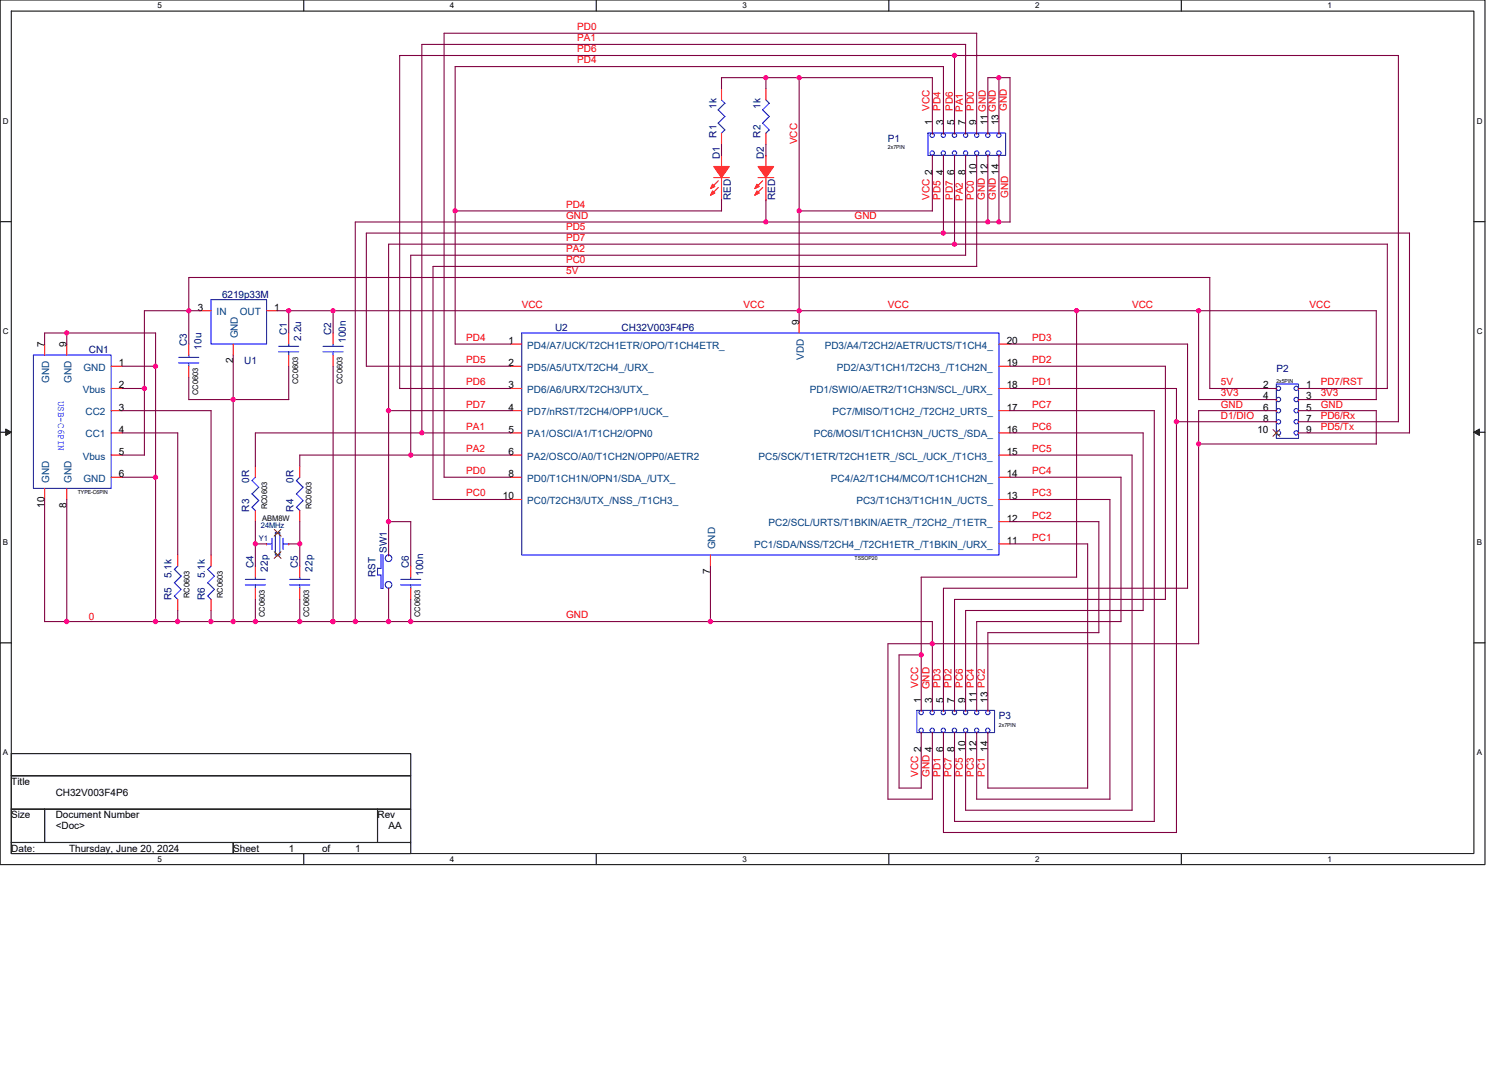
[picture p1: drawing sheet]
<svg xmlns="http://www.w3.org/2000/svg" width="297mm" height="210mm" viewBox="0 0 297 210" stroke-linecap="round" stroke-linejoin="round" font-family="sans-serif">
<path d="M0 0h292.3v170.2h-292.3zM2.2 2.2h287.9v165.8h-287.9z" fill="none" stroke="#000" stroke-width=".2"/>
<g fill="#fff">
<path d="M31 .2h.9v1.8h-.9z"/>
<path d="M31 168.2h.9v1.8h-.9z"/>
</g>
<path d="M59.8 0v2.2M59.8 168v2.2" fill="none" stroke="#000" stroke-width=".21"/>
<g fill="#fff">
<path d="M88.6 .2h.9v1.8h-.9z"/>
<path d="M88.6 168.2h.9v1.8h-.9z"/>
</g>
<path d="M117.4 0v2.2M117.4 168v2.2" fill="none" stroke="#000" stroke-width=".21"/>
<g fill="#fff">
<path d="M146.2 .2h.8v1.8h-.8z"/>
<path d="M146.2 168.2h.8v1.8h-.8z"/>
</g>
<path d="M175 0v2.2M175 168v2.2" fill="none" stroke="#000" stroke-width=".21"/>
<g fill="#fff">
<path d="M203.7 .2h.9v1.8h-.9z"/>
<path d="M203.7 168.2h.9v1.8h-.9z"/>
</g>
<path d="M232.5 0v2.2M232.5 168v2.2" fill="none" stroke="#000" stroke-width=".21"/>
<g fill="#fff">
<path d="M261.3 .2h.9v1.8h-.9z"/>
<path d="M261.3 168.2h.9v1.8h-.9z"/>
<path d="M.6 22.9h1.1v1.8h-1.1z"/>
<path d="M290.7 22.9h1.1v1.8h-1.1z"/>
<path d="M.6 64.3h1.1v1.8h-1.1z"/>
<path d="M290.7 64.3h1.1v1.8h-1.1z"/>
</g>
<path d="M0 43.6h2.2M290.1 43.6h2.2" fill="none" stroke="#000" stroke-width=".21"/>
<g fill="#fff">
<path d="M.6 105.8h1v1.7h-1z"/>
<path d="M290.7 105.8h1v1.7h-1z"/>
</g>
<path d="M0 85.1h2.2M290.1 85.1h2.2" fill="none" stroke="#000" stroke-width=".21"/>
<path d="M1.1 84.4l1.1 .7-1.1 .6zM290.1 85.1l1.1-.7v1.3z" fill="#000" stroke="#000" stroke-width=".2"/>
<g fill="#fff">
<path d="M.6 147.2h1v1.8h-1z"/>
<path d="M290.7 147.2h1v1.8h-1z"/>
</g>
<path d="M0 126.5h2.2M290.1 126.5h2.2M2.2 148.3h78.7v4.4h-78.7zM2.2 152.7h78.7v6.5h-78.7zM2.2 159.2h6.6v6.6h-6.6zM8.8 159.2h65.5v6.6h-65.5zM74.3 159.2h6.6v6.6h-6.6zM2.2 165.8h43.7v2.2h-43.7zM45.9 165.8h35v2.2h-35z" fill="none" stroke="#000" stroke-width=".21"/>
<g fill="none" stroke="#f00" stroke-width=".21">
<path d="M142 17.5v2.2M150.8 17.5v2.2M140.5 34.9h3.1M141.4 35.6l-1.3 1.3M141.4 36.9l-1.3 1.3M142 30.6h.1M142 39.3h.1M142 26.2v2.2M142 30.6v2.2M142 34.9v4.4M149.2 34.9h3.1M150.1 35.6l-1.3 1.3"/>
<path d="M150.1 36.9l-1.3 1.3M150.8 30.6h.1M150.8 39.3h.1M150.8 26.2v2.2M150.8 30.6v2.2M150.8 34.9v4.4M183.5 26.2h.1M183.5 30.6h.1M185.7 26.2h.1M185.7 30.6h.1M187.9 26.2h.1M187.9 30.6h.1"/>
<path d="M190.1 26.2h.1M190.1 30.6h.1M192.3 26.2h.1M192.3 30.6h.1M194.5 26.2h.1M194.5 30.6h.1M196.6 26.2h.1M196.6 30.6h.1M8.8 67.7v2.2M13.1 67.7v2.2M21.9 72.1h2.2M21.9 76.5h2.2"/>
<path d="M37.2 67.7v2.2M37.2 72.1v2.2M39.3 61.2h2.2M45.9 67.7v2.2M52.5 61.2h2.1M56.8 65.5v2.2M56.8 69.9v2.2M65.6 65.5v2.2M65.6 69.9v2.2M100.5 72.1h2.2M100.5 76.5h2.2M100.5 67.7h2.2"/>
<path d="M157.3 63.4v2.1M196.6 72.1h2.2M196.6 76.5h2.2M196.6 67.7h2.2M251.2 76.5h.1M251.2 78.6h.1M255.6 76.5h.1M255.6 78.6h.1M8.8 96.1v2.2M13.1 96.1v2.2M21.9 80.8h2.2M21.9 89.6h2.2"/>
<path d="M21.9 85.2h2.2M21.9 93.9h2.2M50.3 91.7v2.2M59 91.7v2.2M100.5 80.8h2.2M100.5 89.6h2.2M100.5 85.2h2.2M100.5 93.9h2.2M100.5 98.3h2.2M196.6 80.8h2.2M196.6 89.6h2.2M196.6 85.2h2.2"/>
<path d="M196.6 93.9h2.2M196.6 98.3h2.2M251.2 80.8h.1M251.2 83h.1M251.2 85.2h.1M255.6 80.8h.1M255.6 83h.1M255.6 85.2h.1M35 109.2v2.2M35 118v2.1M41.5 109.2v2.2M41.5 118v2.1"/>
<path d="M50.3 100.5v2.2M50.3 111.4v2.2M50.3 115.8v2.2M52.5 107h.1M54.6 109.2h.1M54.6 104.8h.1M56.8 107h.1M59 100.5v2.2M59 111.4v2.2M59 115.8v2.2M76.5 109.2h.1M76.5 115.8h.1"/>
<path d="M80.9 111.4v2.2M80.9 115.8v2.2M139.8 109.2v2.2M196.6 102.7h2.2M196.6 107h2.2M181.3 139.8h.1M183.5 139.8h.1M185.7 139.8h.1M187.9 139.8h.1M190.1 139.8h.1M192.3 139.8h.1M194.5 139.8h.1"/>
<path d="M181.3 144.2h.1M183.5 144.2h.1M185.7 144.2h.1M187.9 144.2h.1M190.1 144.2h.1M192.3 144.2h.1M194.5 144.2h.1"/>
</g>
<g fill="#f00" stroke="#f00" stroke-width=".21">
<path d="M140.5 32.8h3l-1.5 2.1z" fill-rule="evenodd"/>
<path d="M140.3 37.6l.4 .4-.9 .4z" fill-rule="evenodd"/>
<path d="M140.3 36.3l.4 .4-.9 .4z" fill-rule="evenodd"/>
<path d="M149.2 32.8h3.1l-1.5 2.1z" fill-rule="evenodd"/>
<path d="M149 37.6l.5 .4-.9 .4z" fill-rule="evenodd"/>
<path d="M149 36.3l.5 .4-.9 .4z" fill-rule="evenodd"/>
</g>
<g fill="none" stroke="#00f" stroke-width=".21">
<path d="M142 19.7l.7 .6M150.8 19.7l.6 .6-1.3 1.3M141.4 21.6l1.3 1.3M141.4 24.2l1.3 1.4M142.7 20.3l-1.4 1.3M142.7 22.9l-1.4 1.4M142.7 25.5l-.7 .7M150.1 21.6l1.3 1.3-1.3 1.4M150.1 24.2l1.3 1.4M151.4 25.5l-.7 .7M182.6 26.2h15.3v4.4h-15.3zM41.5 59h11v8.7h-11z"/>
<path d="M6.6 69.9h15.3v26.2h-15.3zM35.2 71.4h3.9M35.2 70.3h3.9M37.2 69.9v.5M37.2 71.4v.7M54.8 69.2h4M54.8 68.2h4M56.8 67.7v.5M56.8 69.2v.7M63.6 69.2h3.9M63.6 68.2h3.9M65.6 67.7v.5"/>
<path d="M65.6 69.2v.7M102.7 65.5h93.9v43.7h-93.9zM251.2 75.6h4.4v10.7h-4.4zM49.6 97.2l1.3 1.3-1.3 1.3M49.6 99.8l.7 .7M50.3 93.9l-.7 .7 1.3 1.3M50.9 95.9l-1.3 1.3M58.4 94.6l1.3 1.3M58.4 97.2l1.3 1.3M58.4 99.8l.6 .7M59 93.9l-.7 .7M59.7 95.9l-1.4 1.3"/>
<path d="M59.7 98.5l-1.4 1.3M34.3 112.1l1.4 1.3M34.3 114.7l1.4 1.3M34.3 117.3l.7 .7M35 111.4l-.7 .7M35.6 113.4l-1.3 1.3M35.6 116l-1.3 1.3M40.9 112.1l1.3 1.3-1.3 1.3M40.9 114.7l1.3 1.3-1.3 1.3M40.9 117.3l.7 .7M41.5 111.4l-.6 .7M48.3 115.1h3.9"/>
<path d="M48.3 114h3.9M50.3 113.6v.4M50.3 115.1v.7M52.4 107h1.1M53.5 105.9v2.2M55.1 104.8v4.4M55.1 104.8h-.9v4.4h.9M55.7 107h1.1M55.7 105.9v2.2M57 115.1h4M57 114h4M59 113.6v.4"/>
<path d="M59 115.1v.7M74.3 111.8v1.4l.7-.1-.1 2.7h.5M74.3 111.8h.7M75 111.8l-.1-2.6h.5v6.6M78.9 115.1h3.9M78.9 114h3.9M80.9 113.6v.4M80.9 115.1v.7M180.5 139.8h15.3v4.4h-15.3z"/>
<circle cx="183.5" cy="30.1" r=".43"/>
<circle cx="183.5" cy="26.6" r=".43"/>
<circle cx="185.7" cy="30.1" r=".43"/>
<circle cx="185.7" cy="26.6" r=".43"/>
<circle cx="187.9" cy="30.1" r=".43"/>
<circle cx="187.9" cy="26.6" r=".43"/>
<circle cx="190.1" cy="30.1" r=".43"/>
<circle cx="190.1" cy="26.6" r=".43"/>
<circle cx="192.2" cy="30.1" r=".43"/>
<circle cx="192.3" cy="26.6" r=".43"/>
<circle cx="194.4" cy="30.1" r=".43"/>
<circle cx="194.4" cy="26.6" r=".43"/>
<circle cx="196.6" cy="30.1" r=".43"/>
<circle cx="196.6" cy="26.6" r=".43"/>
<circle cx="251.7" cy="78.6" r=".43"/>
<circle cx="251.7" cy="76.4" r=".43"/>
<circle cx="255.2" cy="78.6" r=".43"/>
<circle cx="255.2" cy="76.4" r=".43"/>
<circle cx="251.7" cy="85.2" r=".43"/>
<circle cx="251.7" cy="80.8" r=".43"/>
<circle cx="251.7" cy="83" r=".43"/>
<circle cx="255.2" cy="80.8" r=".43"/>
<circle cx="255.2" cy="85.2" r=".43"/>
<circle cx="255.2" cy="83" r=".43"/>
<circle cx="76.5" cy="109.9" r=".65"/>
<circle cx="76.5" cy="115.1" r=".65"/>
<circle cx="181.3" cy="140.2" r=".43"/>
<circle cx="181.3" cy="143.7" r=".43"/>
<circle cx="183.5" cy="140.2" r=".43"/>
<circle cx="183.5" cy="143.7" r=".43"/>
<circle cx="185.7" cy="140.2" r=".43"/>
<circle cx="185.7" cy="143.7" r=".43"/>
<circle cx="187.9" cy="143.7" r=".43"/>
<circle cx="187.9" cy="140.2" r=".43"/>
<circle cx="190.1" cy="140.2" r=".43"/>
<circle cx="190.1" cy="143.7" r=".43"/>
<circle cx="192.3" cy="140.2" r=".43"/>
<circle cx="192.3" cy="143.7" r=".43"/>
<circle cx="194.4" cy="140.2" r=".43"/>
<circle cx="194.4" cy="143.7" r=".43"/>
</g>
<path d="M250.6 84.5l1.3 1.4M251.9 84.5l-1.3 1.4M54 108.6l1.3 1.3M54 104.2l1.3 1.3M55.3 108.6l-1.3 1.3M55.3 104.2l-1.3 1.3" fill="none" stroke="#804000" stroke-width=".2"/>
<g fill="none" stroke="#800040" stroke-width=".21">
<path d="M150.8 15.3v2.2M157.3 15.3v48.1M183.5 15.3v10.9M183.6 15.3h-41.6v2.2M187.9 10.9v15.3M190.1 8.7v17.5M190.1 8.7h-107.1v76.5M196.6 15.3v10.9M142 28.4v2.2M142 39.3v2.2M150.8 28.4v2.2M150.8 39.3v4.4"/>
<path d="M183.5 30.6v10.9M185.7 26.2v-13.1h-96.1v54.6h10.9M185.7 30.6v15.3M187.9 30.6v17.5M190.1 30.6v19.6M192.3 26.2v-19.7h-104.9v87.4M192.3 30.6v21.9M194.5 26.2v-10.9h4.3v28.4h-128.9v78.6M194.5 30.6v13.1M196.6 30.6v13.1M89.6 41.5h52.4M157.3 41.5h26.3"/>
<path d="M190.1 50.2h-109.2v39.4M192.3 52.4h-107.1v45.9M238.1 54.6v21.9h13.2M238.2 54.6h-201v13.1M273.1 48v28.5M273.1 48h-196.6v61.2M13.1 65.5v2.2M24.1 72.1h6.5M24.1 76.5h4.3M30.6 65.5v56.8M30.6 65.5h-21.8v2.2M39.4 61.2h-11v28.4h-4.3"/>
<path d="M45.9 69.9v52.4M54.6 61.2h216.3v17.5l-15.3-.1M56.8 72.1l.1 6.5-19.7 .1v-4.4M56.8 61.2v4.4M65.6 61.2v4.4M65.6 72.1v50.2M100.5 72.1h-28.4v-26.2h205.4l-.1 39.3M100.5 76.5h-21.8v-65.6h196.6v72.1M198.8 72.1h30.6v45.9h-41.5v21.8M198.8 76.5h32.8v87.4M198.8 67.7h35M211.9 61.2v52.4"/>
<path d="M233.8 67.7v48.1M235.9 61.2v17.4h15.4M255.6 76.5h17.5M8.8 98.3v24h174.8M13.1 98.3v24M24.1 85.2h10.9v24M24.1 80.8h17.5M24.1 93.9h6.5M41.5 80.8v28.4M76.5 80.8h24M85.2 98.3h15.3M87.4 93.9h13.1"/>
<path d="M100.5 85.2h-50.2v6.6M100.5 89.6h-41.5v2.2M198.8 85.2h26.2v35M198.8 80.8h28.4M198.8 89.6h24.1M198.8 93.9h21.9v28.4h-28.4v17.5M198.8 98.3h19.7v59h-26.2v-13.1M222.8 89.6v69.9M227.2 80.8v80.9M231.6 83h19.7M251.3 80.8h-15.4v45.9M255.6 80.8h15.3v6.6h-35"/>
<path d="M255.6 83h19.7M255.6 85.2h21.9M50.3 102.7v8.7M50.3 118v4.3M50.3 107h2.2M56.8 107h2.2M59 102.7v8.7M59 118v4.3M76.5 115.8v6.5M76.5 102.7h4.4v8.7M80.9 118v4.3M139.8 111.4v10.9"/>
<path d="M198.8 107h15.3v48.1M198.8 102.7h17.5M211.9 113.6h-30.6v26.2M216.3 102.7v21.8M233.8 115.8h-48.1v24M35 120.1v2.2M41.5 120.1v2.2M181.4 128.9h-4.4v26.2M183.5 122.3v17.5M216.3 124.5h-21.8v15.3M225 120.1h-34.9v19.7M236 126.7h-61.2v30.6h8.8"/>
<path d="M177 155.1h4.4M181.3 144.2v10.9M183.5 144.2v13.1M185.7 144.2v19.7M187.9 144.2v17.5l39.3-.1M190.1 159.4h32.8M190.1 144.2v15.3M194.5 144.2v10.9M194.5 155.1h19.6M185.7 163.8h45.9"/>
</g>
<g fill="#f0f" stroke="#f0f" stroke-width=".21">
<circle cx="37.2" cy="61.2" r=".43"/>
<circle cx="30.6" cy="122.3" r=".43"/>
<circle cx="28.4" cy="76.4" r=".43"/>
<circle cx="13.1" cy="122.3" r=".43"/>
<circle cx="35" cy="122.3" r=".43"/>
<circle cx="30.6" cy="72.1" r=".43"/>
<circle cx="30.6" cy="93.9" r=".43"/>
<circle cx="41.5" cy="122.3" r=".43"/>
<circle cx="50.3" cy="107" r=".43"/>
<circle cx="59" cy="107" r=".43"/>
<circle cx="45.9" cy="78.6" r=".43"/>
<circle cx="50.3" cy="122.3" r=".43"/>
<circle cx="45.9" cy="122.3" r=".43"/>
<circle cx="157.3" cy="61.2" r=".43"/>
<circle cx="56.8" cy="61.2" r=".43"/>
<circle cx="65.5" cy="122.3" r=".43"/>
<circle cx="59" cy="122.3" r=".43"/>
<circle cx="76.5" cy="102.7" r=".43"/>
<circle cx="65.5" cy="61.2" r=".43"/>
<circle cx="80.8" cy="122.3" r=".43"/>
<circle cx="157.3" cy="41.5" r=".43"/>
<circle cx="185.7" cy="45.9" r=".43"/>
<circle cx="89.6" cy="41.5" r=".43"/>
<circle cx="187.9" cy="48" r=".43"/>
<circle cx="76.5" cy="80.8" r=".43"/>
<circle cx="187.9" cy="10.9" r=".43"/>
<circle cx="80.8" cy="89.5" r=".43"/>
<circle cx="83" cy="85.2" r=".43"/>
<circle cx="196.6" cy="15.3" r=".43"/>
<circle cx="69.9" cy="122.3" r=".43"/>
<circle cx="76.5" cy="122.3" r=".43"/>
<circle cx="196.6" cy="43.7" r=".43"/>
<circle cx="231.6" cy="83" r=".43"/>
<circle cx="181.3" cy="128.9" r=".43"/>
<circle cx="211.9" cy="61.2" r=".43"/>
<circle cx="139.8" cy="122.3" r=".43"/>
<circle cx="183.5" cy="126.7" r=".43"/>
<circle cx="13.1" cy="65.5" r=".43"/>
<circle cx="235.9" cy="61.2" r=".43"/>
<circle cx="235.9" cy="87.4" r=".43"/>
<circle cx="194.4" cy="43.7" r=".43"/>
<circle cx="157.3" cy="15.3" r=".43"/>
<circle cx="150.7" cy="43.7" r=".43"/>
<circle cx="150.7" cy="15.3" r=".43"/>
</g>
<g font-size="2" fill="#f00">
<text x="113.6" y="5.9">PD0</text>
<text x="113.6" y="10.3">PD6</text>
<text x="113.6" y="8.1">PA1</text>
<text x="113.6" y="12.5">PD4</text>
<text x="182.9" y="21.8" transform="rotate(-90 182.9 21.8)">VCC</text>
<text x="185.1" y="21.8" transform="rotate(-90 185.1 21.8)">PD4</text>
<text x="187.5" y="21.8" transform="rotate(-90 187.5 21.8)">PD6</text>
<text x="189.5" y="22.1" transform="rotate(-90 189.5 22.1)">PA1</text>
<text x="191.7" y="21.8" transform="rotate(-90 191.7 21.8)">PD0</text>
<text x="196" y="22.1" transform="rotate(-90 196 22.1)">GND</text>
<text x="198.2" y="21.8" transform="rotate(-90 198.2 21.8)">GND</text>
<text x="156.9" y="28.4" transform="rotate(-90 156.9 28.4)">VCC</text>
<text x="111.4" y="40.9">PD4</text>
<text x="182.9" y="39.3" transform="rotate(-90 182.9 39.3)">VCC</text>
<text x="185.1" y="39.3" transform="rotate(-90 185.1 39.3)">PD5</text>
<text x="187.5" y="39.3" transform="rotate(-90 187.5 39.3)">PD7</text>
<text x="189.5" y="39.5" transform="rotate(-90 189.5 39.5)">PA2</text>
<text x="191.7" y="39.3" transform="rotate(-90 191.7 39.3)">PC0</text>
<text x="193.9" y="39.3" transform="rotate(-90 193.9 39.3)">GND</text>
<text x="196" y="39.3" transform="rotate(-90 196 39.3)">GND</text>
<text x="198.5" y="38.9" transform="rotate(-90 198.5 38.9)">GND</text>
<text x="111.4" y="43.1">GND</text>
<text x="111.4" y="45.2">PD5</text>
<text x="111.4" y="47.4">PD7</text>
<text x="168.2" y="43.1">GND</text>
<text x="111.4" y="54">5V</text>
<text x="111.4" y="51.8">PC0</text>
<text x="111.4" y="49.6">PA2</text>
<text x="102.7" y="60.5">VCC</text>
<text x="146.4" y="60.5">VCC</text>
<text x="174.8" y="60.5">VCC</text>
<text x="222.8" y="60.5">VCC</text>
<text x="257.8" y="60.5">VCC</text>
<text x="91.8" y="67.1">PD4</text>
<text x="91.8" y="71.5">PD5</text>
<text x="203.2" y="67.1">PD3</text>
<text x="203.2" y="71.5">PD2</text>
<text x="91.8" y="75.8">PD6</text>
<text x="203.2" y="75.8">PD1</text>
<text x="240.3" y="78">3V3</text>
<text x="240.3" y="75.8">5V</text>
<text x="260" y="75.8">PD7/RST</text>
<text x="260" y="78">3V3</text>
<text x="91.8" y="80.2">PD7</text>
<text x="203.2" y="80.2">PC7</text>
<text x="240.3" y="80.2">GND</text>
<text x="240.3" y="82.4">D1/DIO</text>
<text x="260" y="80.2">GND</text>
<text x="260" y="82.4">PD6/Rx</text>
<text x="91.8" y="84.6">PA1</text>
<text x="91.8" y="88.9">PA2</text>
<text x="203.2" y="84.6">PC6</text>
<text x="203.2" y="88.9">PC5</text>
<text x="260" y="84.6">PD5/Tx</text>
<text x="91.8" y="93.3">PD0</text>
<text x="203.2" y="93.3">PC4</text>
<text x="91.8" y="97.7">PC0</text>
<text x="203.2" y="97.7">PC3</text>
<text x="203.2" y="102">PC2</text>
<text x="203.2" y="106.4">PC1</text>
<text x="17.5" y="121.9">0</text>
<text x="111.4" y="121.7">GND</text>
<text x="180.8" y="135.4" transform="rotate(-90 180.8 135.4)">VCC</text>
<text x="182.9" y="135.7" transform="rotate(-90 182.9 135.7)">GND</text>
<text x="185.1" y="135.4" transform="rotate(-90 185.1 135.4)">PD3</text>
<text x="187.3" y="135.4" transform="rotate(-90 187.3 135.4)">PD2</text>
<text x="189.5" y="135.4" transform="rotate(-90 189.5 135.4)">PC6</text>
<text x="191.7" y="135.4" transform="rotate(-90 191.7 135.4)">PC4</text>
<text x="193.9" y="135.4" transform="rotate(-90 193.9 135.4)">PC2</text>
<text x="180.8" y="152.9" transform="rotate(-90 180.8 152.9)">VCC</text>
<text x="182.9" y="152.9" transform="rotate(-90 182.9 152.9)">GND</text>
<text x="185.1" y="152.9" transform="rotate(-90 185.1 152.9)">PD1</text>
<text x="187.3" y="152.9" transform="rotate(-90 187.3 152.9)">PC7</text>
<text x="189.5" y="152.9" transform="rotate(-90 189.5 152.9)">PC5</text>
<text x="191.7" y="152.9" transform="rotate(-90 191.7 152.9)">PC3</text>
<text x="193.9" y="152.9" transform="rotate(-90 193.9 152.9)">PC1</text>
</g>
<g font-size="2" fill="#000080">
<text x="141" y="21.4" transform="rotate(-90 141 21.4)">1k</text>
<text x="149.7" y="21.4" transform="rotate(-90 149.7 21.4)">1k</text>
<text x="141" y="27.1" transform="rotate(-90 141 27.1)">R1</text>
<text x="149.7" y="27.1" transform="rotate(-90 149.7 27.1)">R2</text>
<text x="174.8" y="28">P1</text>
<text x="141.7" y="31.2" transform="rotate(-90 141.7 31.2)">D1</text>
<text x="150.4" y="31.2" transform="rotate(-90 150.4 31.2)">D2</text>
<text x="143.8" y="39.3" transform="rotate(-90 143.8 39.3)">RED</text>
<text x="152.6" y="39.3" transform="rotate(-90 152.6 39.3)">RED</text>
<text x="43.7" y="58.6">6219p33M</text>
<text x="56.5" y="66" transform="rotate(-90 56.5 66)">C1</text>
<text x="65.2" y="66" transform="rotate(-90 65.2 66)">C2</text>
<text x="109.3" y="65.1">U2</text>
<text x="122.4" y="65.1">CH32V003F4P6</text>
<text x="17.5" y="69.5">CN1</text>
<text x="36.8" y="68.2" transform="rotate(-90 36.8 68.2)">C3</text>
<text x="39.6" y="68.8" transform="rotate(-90 39.6 68.8)">10u</text>
<text x="48.1" y="71.7">U1</text>
<text x="59.3" y="67.1" transform="rotate(-90 59.3 67.1)">2.2u</text>
<text x="68" y="67.5" transform="rotate(-90 68 67.5)">100n</text>
<text x="251.2" y="73.2">P2</text>
<text x="49" y="95" transform="rotate(-90 49 95)">0R</text>
<text x="57.8" y="95" transform="rotate(-90 57.8 95)">0R</text>
<text x="49" y="100.7" transform="rotate(-90 49 100.7)">R3</text>
<text x="57.8" y="100.7" transform="rotate(-90 57.8 100.7)">R4</text>
<text x="33.8" y="113.8" transform="rotate(-90 33.8 113.8)">5.1k</text>
<text x="40.3" y="113.8" transform="rotate(-90 40.3 113.8)">5.1k</text>
<text x="49.9" y="111.8" transform="rotate(-90 49.9 111.8)">C4</text>
<text x="52.7" y="112.5" transform="rotate(-90 52.7 112.5)">22p</text>
<text x="58.6" y="111.8" transform="rotate(-90 58.6 111.8)">C5</text>
<text x="61.5" y="112.5" transform="rotate(-90 61.5 112.5)">22p</text>
<text x="73.9" y="113.6" transform="rotate(-90 73.9 113.6)">RST</text>
<text x="76.1" y="108.8" transform="rotate(-90 76.1 108.8)">SW1</text>
<text x="80.5" y="111.8" transform="rotate(-90 80.5 111.8)">C6</text>
<text x="83.3" y="113.4" transform="rotate(-90 83.3 113.4)">100n</text>
<text x="33.8" y="118.2" transform="rotate(-90 33.8 118.2)">R5</text>
<text x="40.3" y="118.2" transform="rotate(-90 40.3 118.2)">R6</text>
<text x="196.6" y="141.6">P3</text>
</g>
<g font-size="2">
<text x="183.5" y="24.7" transform="rotate(-90 183.5 24.7)">1</text>
<text x="185.7" y="24.7" transform="rotate(-90 185.7 24.7)">3</text>
<text x="187.9" y="24.7" transform="rotate(-90 187.9 24.7)">5</text>
<text x="190.1" y="24.7" transform="rotate(-90 190.1 24.7)">7</text>
<text x="192.2" y="24.7" transform="rotate(-90 192.2 24.7)">9</text>
<text x="194.4" y="24.7" transform="rotate(-90 194.4 24.7)">11 GND</text>
<text x="196.6" y="24.7" transform="rotate(-90 196.6 24.7)">13</text>
<text x="183.5" y="34.4" transform="rotate(-90 183.5 34.4)">2</text>
<text x="185.7" y="34.4" transform="rotate(-90 185.7 34.4)">4</text>
<text x="187.9" y="34.4" transform="rotate(-90 187.9 34.4)">6</text>
<text x="190.1" y="34.4" transform="rotate(-90 190.1 34.4)">8</text>
<text x="192.2" y="34.4" transform="rotate(-90 192.2 34.4)">10</text>
<text x="194.4" y="34.4" transform="rotate(-90 194.4 34.4)">12</text>
<text x="196.6" y="34.4" transform="rotate(-90 196.6 34.4)">14</text>
<text x="38.9" y="61.1">3</text>
<text x="54" y="61.1">1</text>
<text x="157.3" y="64" transform="rotate(-90 157.3 64)">9</text>
<text x="8.8" y="68.4" transform="rotate(-90 8.8 68.4)">7</text>
<text x="13.1" y="68.4" transform="rotate(-90 13.1 68.4)">9</text>
<text x="45.9" y="71.5" transform="rotate(-90 45.9 71.5)">2</text>
<text x="100.1" y="67.7">1</text>
<text x="198.2" y="67.7">20</text>
<text x="23.4" y="72.1">1</text>
<text x="23.4" y="76.4">2</text>
<text x="100.1" y="72.1">2</text>
<text x="100.1" y="76.4">3</text>
<text x="198.2" y="72.1">19</text>
<text x="198.2" y="76.4">18</text>
<text x="248.6" y="76.4">2</text>
<text x="257.1" y="76.4">1</text>
<text x="23.4" y="80.8">3</text>
<text x="100.1" y="80.8">4</text>
<text x="198.2" y="80.8">17</text>
<text x="248.6" y="78.6">4</text>
<text x="248.6" y="80.8">6</text>
<text x="248.6" y="83">8</text>
<text x="257.1" y="78.6">3</text>
<text x="257.1" y="80.8">5</text>
<text x="257.1" y="83">7</text>
<text x="23.4" y="89.5">5</text>
<text x="23.4" y="85.2">4</text>
<text x="100.1" y="85.2">5</text>
<text x="100.1" y="89.5">6</text>
<text x="198.2" y="85.2">16</text>
<text x="198.2" y="89.5">15</text>
<text x="247.5" y="85.2">10</text>
<text x="257.1" y="85.2">9</text>
<text x="23.4" y="93.9">6</text>
<text x="100.1" y="93.9">8</text>
<text x="198.2" y="93.9">14</text>
<text x="8.8" y="99.9" transform="rotate(-90 8.8 99.9)">10</text>
<text x="13.1" y="99.9" transform="rotate(-90 13.1 99.9)">8</text>
<text x="99" y="98.3">10</text>
<text x="198.2" y="98.3">13</text>
<text x="198.2" y="102.6">12</text>
<text x="198.2" y="107">11</text>
<text x="139.8" y="113" transform="rotate(-90 139.8 113)">7</text>
<text x="181.3" y="138.3" transform="rotate(-90 181.3 138.3)">1</text>
<text x="183.5" y="138.3" transform="rotate(-90 183.5 138.3)">3</text>
<text x="185.7" y="138.3" transform="rotate(-90 185.7 138.3)">5</text>
<text x="187.9" y="138.3" transform="rotate(-90 187.9 138.3)">7</text>
<text x="190.1" y="138.3" transform="rotate(-90 190.1 138.3)">9</text>
<text x="192.2" y="138.3" transform="rotate(-90 192.2 138.3)">11</text>
<text x="194.4" y="138.3" transform="rotate(-90 194.4 138.3)">13</text>
<text x="181.3" y="148" transform="rotate(-90 181.3 148)">2</text>
<text x="183.5" y="148" transform="rotate(-90 183.5 148)">4</text>
<text x="185.7" y="148" transform="rotate(-90 185.7 148)">6</text>
<text x="187.9" y="148" transform="rotate(-90 187.9 148)">8</text>
<text x="190.1" y="148" transform="rotate(-90 190.1 148)">10</text>
<text x="192.2" y="148" transform="rotate(-90 192.2 148)">12</text>
<text x="194.4" y="148" transform="rotate(-90 194.4 148)">14</text>
<text x="2.2" y="154.5">Title</text>
<text x="2.2" y="161">Size</text>
<text x="11" y="161">Document Number</text>
<text x="11" y="156.7">CH32V003F4P6</text>
<text x="74.3" y="161">Rev</text>
<text x="2.2" y="167.6">Date:</text>
<text x="11" y="163.2">&lt;Doc&gt;</text>
<text x="13.6" y="167.6">Thursday, June 20, 2024</text>
<text x="45.9" y="167.6">Sheet</text>
<text x="56.8" y="167.6">1</text>
<text x="63.4" y="167.6">of</text>
<text x="69.9" y="167.6">1</text>
<text x="76.5" y="163.2">AA</text>
</g>
<g font-size="2" fill="#004080">
<text x="42.6" y="62">IN</text>
<text x="47.2" y="62">OUT</text>
<text x="46.8" y="66.6" transform="rotate(-90 46.8 66.6)">GND</text>
<text x="103.8" y="68.6">PD4/A7/UCK/T2CH1ETR/OPO/T1CH4ETR_</text>
<text x="158.2" y="70.8" transform="rotate(-90 158.2 70.8)">VDD</text>
<text x="162.3" y="68.6">PD3/A4/T2CH2/AETR/UCTS/T1CH4_</text>
<text x="9.7" y="75.4" transform="rotate(-90 9.7 75.4)">GND</text>
<text x="14.1" y="75.4" transform="rotate(-90 14.1 75.4)">GND</text>
<text x="16.3" y="77.3">Vbus</text>
<text x="16.4" y="73">GND</text>
<text x="103.8" y="73">PD5/A5/UTX/T2CH4_/URX_</text>
<text x="103.8" y="77.3">PD6/A6/URX/T2CH3/UTX_</text>
<text x="159.4" y="77.3">PD1/SWIO/AETR2/T1CH3N/SCL_/URX_</text>
<text x="164.7" y="73">PD2/A3/T1CH1/T2CH3_/T1CH2N_</text>
<text x="16.8" y="81.7">CC2</text>
<text x="103.8" y="81.7">PD7/nRST/T2CH4/OPP1/UCK_</text>
<text x="163.9" y="81.7">PC7/MISO/T1CH2_/T2CH2_URTS_</text>
<text x="16.8" y="86.1">CC1</text>
<text x="103.8" y="86.1">PA1/OSCI/A1/T1CH2/OPN0</text>
<text x="160.2" y="86.1">PC6/MOSI/T1CH1CH3N_/UCTS_/SDA_</text>
<text x="9.7" y="95" transform="rotate(-90 9.7 95)">GND</text>
<text x="14.1" y="95" transform="rotate(-90 14.1 95)">GND</text>
<text x="16.3" y="90.4">Vbus</text>
<text x="16.4" y="94.8">GND</text>
<text x="103.8" y="90.4">PA2/OSCO/A0/T1CH2N/OPP0/AETR2</text>
<text x="103.8" y="94.8">PD0/T1CH1N/OPN1/SDA_/UTX_</text>
<text x="149.3" y="90.4">PC5/SCK/T1ETR/T2CH1ETR_/SCL_/UCK_/T1CH3_</text>
<text x="163.6" y="94.8">PC4/A2/T1CH4/MCO/T1CH1CH2N_</text>
<text x="103.8" y="99.2">PC0/T2CH3/UTX_/NSS_/T1CH3_</text>
<text x="168.6" y="99.2">PC3/T1CH3/T1CH1N_/UCTS_</text>
<text x="148.4" y="107.9">PC1/SDA/NSS/T2CH4_/T2CH1ETR_/T1BKIN_/URX_</text>
<text x="151.3" y="103.5">PC2/SCL/URTS/T1BKIN/AETR_/T2CH2_/T1ETR_</text>
<text x="140.8" y="108.1" transform="rotate(-90 140.8 108.1)">GND</text>
</g>
<text font-size="2" fill="#00f" x="11.5" y="78.8" transform="rotate(90 11.5 78.8)">USB-C6PIN</text>
<g font-size="1.6">
<text x="31" y="1.7">5</text>
<text x="88.6" y="1.7">4</text>
<text x="146.2" y="1.7">3</text>
<text x="203.7" y="1.7">2</text>
<text x="261.3" y="1.7">1</text>
<text x=".6" y="24.3">D</text>
<text x="290.7" y="24.3">D</text>
<text x=".6" y="65.8">C</text>
<text x="290.7" y="65.8">C</text>
<text x=".6" y="107.2">B</text>
<text x="290.7" y="107.2">B</text>
<text x=".6" y="148.7">A</text>
<text x="290.7" y="148.7">A</text>
<text x="31" y="169.6">5</text>
<text x="88.6" y="169.6">4</text>
<text x="146.2" y="169.6">3</text>
<text x="203.7" y="169.6">2</text>
<text x="261.3" y="169.6">1</text>
</g>
<g font-size="1.5">
<text x="39" y="77.8" transform="rotate(-90 39 77.8)">CC0603</text>
<text x="58.7" y="75.6" transform="rotate(-90 58.7 75.6)">CC0603</text>
<text x="67.4" y="75.6" transform="rotate(-90 67.4 75.6)">CC0603</text>
<text x="52.6" y="100.3" transform="rotate(-90 52.6 100.3)">RC0603</text>
<text x="61.3" y="100.3" transform="rotate(-90 61.3 100.3)">RC0603</text>
<text x="51.6" y="102.5">ABM8W</text>
<text x="37.3" y="117.7" transform="rotate(-90 37.3 117.7)">RC0603</text>
<text x="43.8" y="117.7" transform="rotate(-90 43.8 117.7)">RC0603</text>
<text x="52.1" y="121.5" transform="rotate(-90 52.1 121.5)">CC0603</text>
<text x="60.9" y="121.5" transform="rotate(-90 60.9 121.5)">CC0603</text>
<text x="82.7" y="121.5" transform="rotate(-90 82.7 121.5)">CC0603</text>
</g>
<g font-size="1.5" fill="#000080">
<text x="50.9" y="106.4">Y1</text>
<text x="51.4" y="103.8">24MHz</text>
</g>
<g font-size="1.1">
<text x="174.8" y="29.4">2x7PIN</text>
<text x="251.2" y="75.3">2x5PIN</text>
<text x="15.3" y="97.1">TYPE-C6PIN</text>
<text x="168.2" y="110.2">TSSOP20</text>
<text x="196.6" y="143">2x7PIN</text>
</g>
</svg>
